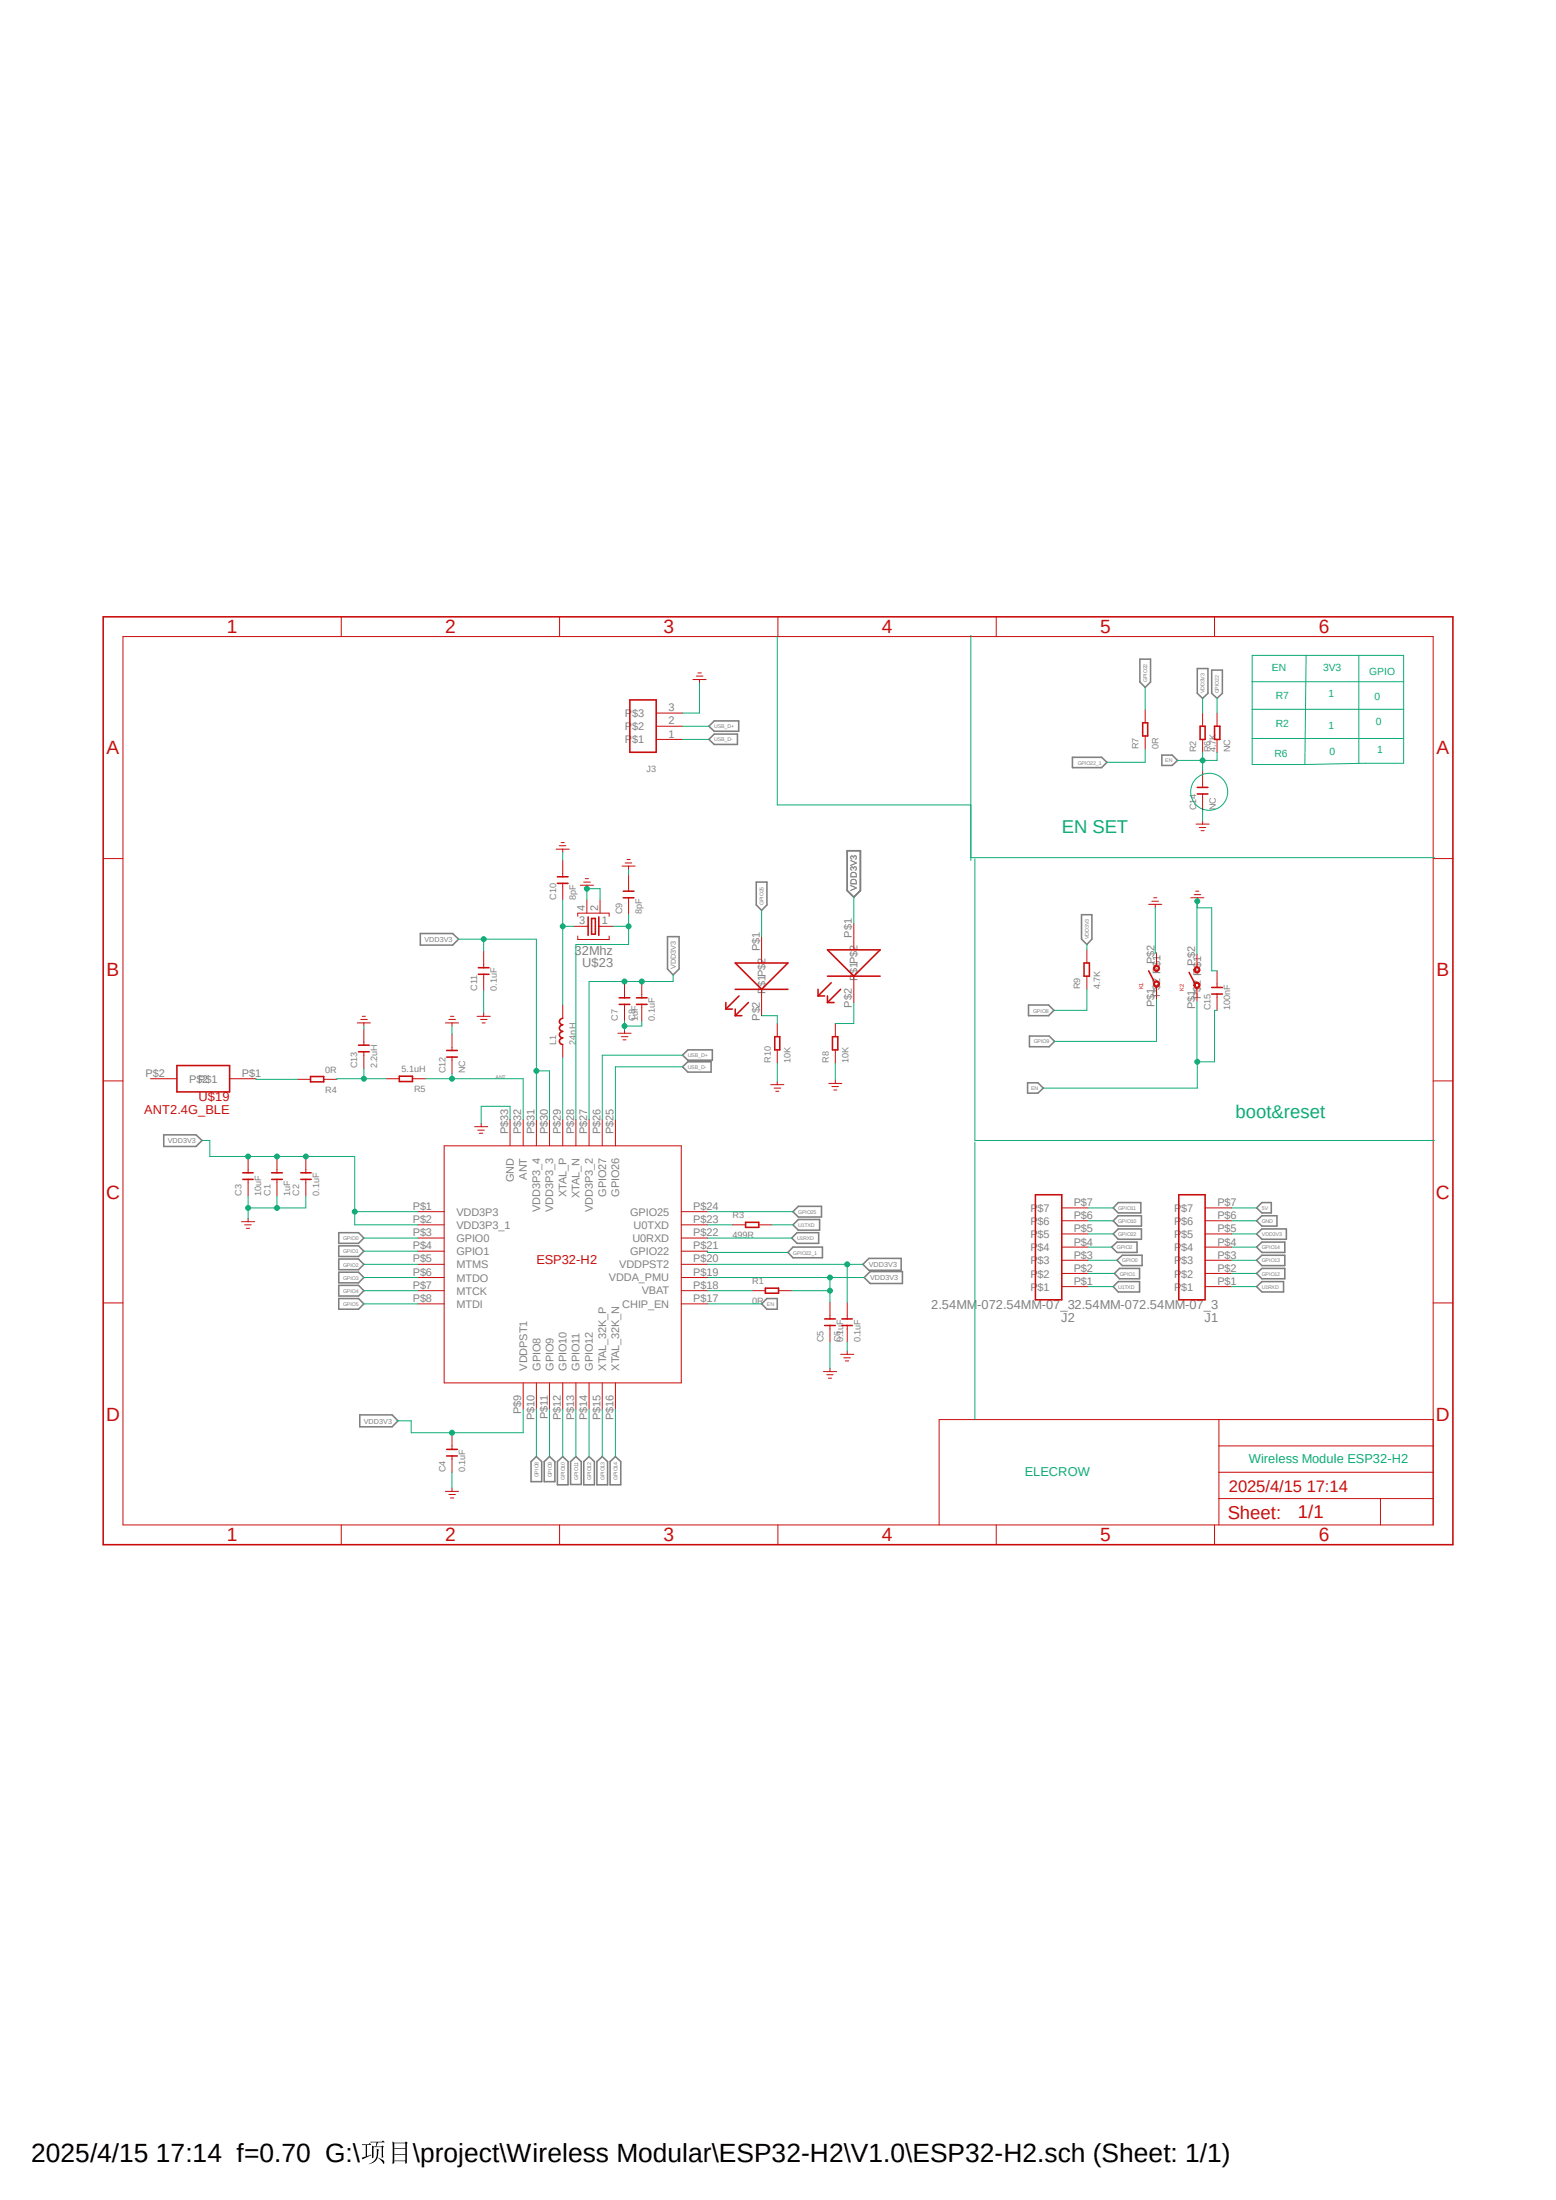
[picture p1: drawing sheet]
<svg xmlns="http://www.w3.org/2000/svg" width="210mm" height="297mm" viewBox="0 0 210 297" stroke-linecap="round" stroke-linejoin="round" font-family="sans-serif">
<path d="M48.8 289.5h.9l.2-.2 .2 .3h-.6v1.5l.6-.2v.1l-1.1 .5-.2-.2 .6-.2v-1.5h-.5zM50 289.1h1.5l.2-.1 .2 .2h-.8l-.3 .6h.7l.1-.2 .2 .2-.1 .1v1.3l-.2 .1v-1.4h-1.1v1.4l-.2 .1v-1.8l.2 .2h.3l.1-.6-.7 .1zM50.8 290.1l.4 .1-.1 .2a1.5 1.5 0 0 1-1.3 1.8 1.7 1.7 0 0 0 1-2.1zM51.1 291.3l.3 .2a.49 .49 0 0 1 .4 .6zM53.2 290.9v.8h1.5v-.8zM53 289.1l.2 .2h1.5l.1-.2 .2 .2-.1 .1v2a.58 .58 0 0 1-.2 .7v-.3h-1.5v.2l-.2 .1zM53.2 289.3v.7h1.5v-.7zM53.2 290.1v.7h1.5v-.7z" fill="#000"/>
<path d="M13.5 83.1l182.8 125.9M196.3 83.1l-182.8 125.9" fill="none" stroke="#fff" stroke-width=".13"/>
<g fill="none" stroke="#808080" stroke-width=".21">
<path d="M95.7 99.8l.7-.7h3.1v1.4h-3.1zM96.4 97.3h3.3v1.4h-3.3l-.7-.7zM153.8 89h1.5v3.1l-.7 .7-.8-.7zM161.6 90.3h1.4v3.3l-.7 .7-.7-.7zM163.5 90.5h1.5v3.1l-.7 .7-.8-.7zM102.1 119.1h1.4v3.1l-.7 .7-.7-.7zM114.3 114.9h1.8v5.3l-.9 .9-.9-.9zM144.7 102.2h4l.7 .7-.7 .7h-4zM156.8 101.9h1.4l.7 .8-.7 .6h-1.4zM56.7 126h4.4l.8 .8-.8 .8h-4.4zM90.1 126.4h1.6v4.4l-.9 .8-.7-.8zM138.8 135.7h2.7l.7 .7-.7 .7h-2.7z"/>
<path d="M138.9 139.9h2.7l.7 .7-.7 .7h-2.7zM146 123.5h1.4v3.3l-.7 .7-.7-.7zM22.1 153.2h4.4l.8 .8-.8 .8h-4.4zM92.1 142.5l.7-.8h3.3v1.4h-3.3zM92.1 144l.7-.7h3.2v1.4h-3.2zM138.7 146.2h1.4l.7 .7-.7 .7h-1.4zM45.7 168.2h2.7l.7 .7-.7 .7h-2.7zM45.7 166.4h2.7l.7 .7-.7 .8h-2.7zM45.7 170h2.7l.7 .7-.7 .7h-2.7zM45.7 171.7h2.7l.7 .8-.7 .7h-2.7zM45.7 173.5h2.7l.7 .7-.7 .8h-2.7zM45.7 175.3h2.7l.7 .7-.7 .7h-2.7z"/>
<path d="M102.8 176l.7-.7h1.4v1.4h-1.4zM106.8 167.1l.8-.7h2.9v1.5h-2.9zM107 165.4l.7-.8h2.9v1.5h-2.9zM107 168.4h4v1.4h-4l-.7-.7zM107 163.6l.7-.7h3.2v1.4h-3.2zM116.5 170.7l.8-.8h4.3v1.6h-4.3zM116.6 172.5l.8-.8h4.4v1.6h-4.4zM150 168.4l.7-.7h2.8v1.4h-2.8zM150.4 171.9l.7-.7h2.7v1.4h-2.7zM150.7 170.1l.8-.6h2.6v1.4h-2.6zM150.9 165.9h3.2v1.4h-3.2l-.7-.7zM150.9 164.1h3.2v1.4h-3.2l-.7-.7z"/>
<path d="M150.9 173h2.9v1.4h-2.9l-.7-.7zM150.9 162.3h3.1v1.4h-3.1l-.7-.6zM169.6 166.6l.7-.7h3.3v1.4h-3.3zM169.6 164.8l.7-.7h2v1.4h-2zM169.6 171.9l.7-.7h3.1v1.4h-3.1zM169.6 170.1l.7-.6h3.1v1.4h-3.1zM169.6 168.4l.7-.7h3.1v1.4h-3.1zM169.6 173.7l.7-.7h2.9v1.4h-2.9zM170.3 162.3h1.3v1.4h-1.3l-.7-.6zM48.6 191h4.3l.8 .8-.8 .8h-4.3zM71.7 197.3l.7-.7 .7 .7v2.7h-1.4zM73.4 197.3l.8-.7 .7 .7v2.7h-1.5z"/>
<path d="M75.2 197.3l.7-.7 .8 .7v3.1h-1.5zM77 197.3l.7-.7 .7 .7v3.1h-1.4zM78.8 197.3l.7-.7 .7 .7v3.1h-1.4zM80.6 197.3l.7-.7 .7 .7v3.1h-1.4zM82.3 197.3l.8-.7 .7 .7v3.1h-1.5z"/>
</g>
<g fill="none" stroke="#c90d0c" stroke-width=".13">
<path d="M16.6 85.9h176.8v120h-176.8zM46.1 83.3v2.6M75.5 83.3v2.6M105 83.3v2.6M134.5 83.3v2.6M154.6 95.8v1.8M154.6 99.4v1.7M162.3 96.3v1.7M162.3 99.8v1.8M163.9 83.3v2.6M164.3 96.3v1.7M164.3 99.8v1.8"/>
<path d="M13.9 115.9h2.7M75.1 114.6h1.7M75.5 114.2h.9M75.7 113.7h.5M75.9 114.6v.5M75.9 116.2v2.2M75.9 119.3v2.2M78.3 119.5h1.8M78.8 119.1h.9M79 118.6h.4M79.2 119.5v.5M83.9 116.9h1.8"/>
<path d="M84.4 116.5h.9M84.6 116h.4M84.8 116.9v.5M84.8 118.1v2.2M161.4 111.3h1.8M161.8 111.7h.9M162.1 112.1h.4M162.3 104.1v2.2M162.3 107.2v2.2M162.3 110.8v.5M193.4 115.9h2.7M48.2 138.1h1.8"/>
<path d="M48.7 137.6h.9M48.9 137.2h.4M49.1 138.1v.4M49.1 138.9v2.2M60.1 138.1h1.8M60.6 137.6h.9M60.8 137.2h.5M61 138.1v.4M61 139.6v2.2M64.4 137.2h1.8M64.9 137.6h.8M65.1 138.1h.4"/>
<path d="M65.3 128.4v2.2M65.3 131.5v2.2M65.3 136.7v.5M75.9 135.7v1.8M77.4 125.1h2M78 123.7v-.4h4.2v.4M78 126.4v.4h4.2v-.4M79.2 121.5v1.8M80.8 125.1h2M81 121.5v1.8M83.4 139.5h1.8M83.9 140h.9"/>
<path d="M84.3 132.5v2.2M84.3 135.6v2.2M84.3 139.1v.4M84.8 121.2v2.2M86.6 132.5v2.2M86.6 135.6v2.2M104.9 138.2v1.8M112.7 138.2v1.8M146.7 128.2v1.8M146.7 131.8v1.8M155 122.1h1.8M155.4 121.7h.9"/>
<path d="M155.7 121.2h.4M155.9 122.1v.5M156.1 128.7v1.7M156.1 133.1v1.8M160.7 121.2h1.8M161.2 120.8h.9M161.4 120.3h.4M161.6 121.2v.5M164.3 131.1v2.2M164.3 134.2v2.2M13.9 145.9h2.7M20.3 145.6h3.6"/>
<path d="M31 145.6h3.5M33.5 156.1v2.2M33.5 159.2v2.3M37.4 156.1v2.2M37.4 159.2v2.3M40.1 145.7h1.8M41.3 156.1v2.2M41.3 159.2v2.3M43.7 145.7h1.8M49.1 142v2.2M52.1 145.6h1.8M55.7 145.6h1.7"/>
<path d="M59.9 154.7h32v32h-32zM61 142.7v2.2M64.1 152.1h1.7M64.5 152.6h.9M64.7 153h.5M64.9 151.7v.4M68.8 151.1v3.6M70.6 151.1v3.6M72.4 151.1v3.6M74.2 151.1v3.6M75.9 141v1.8M75.9 151.1v3.6"/>
<path d="M77.7 151.1v3.6M79.5 151.1v3.6M81.3 151.1v3.6M83.1 151.1v3.6M84.1 140.4h.4M104 146.4h1.8M104.5 146.9h.9M104.7 147.3h.4M104.9 141.7v1.8M104.9 146v.4M111.8 146.3h1.8M112.3 146.7h.9"/>
<path d="M112.5 147.2h.4M112.7 141.7v1.8M112.7 145.8v.5M193.4 145.9h2.7M13.9 175.9h2.7M32.6 164.9h1.8M33 165.4h.9M33.2 165.8h.5M33.5 164.5v.4M56.4 163.6h3.5M56.4 165.4h3.5M56.4 167.1h3.5"/>
<path d="M56.4 168.9h3.5M56.4 170.7h3.5M56.4 172.5h3.5M56.4 174.2h3.5M56.4 176h3.5M91.9 163.6h3.6M91.9 165.4h3.6M91.9 167.1h3.6M91.9 168.9h3.6M91.9 170.7h3.6M91.9 172.5h3.6M91.9 174.2h3.6"/>
<path d="M91.9 176h3.6M98.8 165.4h1.8M101.5 174.2h1.8M102.4 165.4h1.8M105.1 174.2h1.7M112 175.9v2.2M112 178.9v2.3M114.3 175.9v2.2M114.3 178.9v2.3M193.4 175.9h2.7M61 193.4v2.3M61 196.6v2.2"/>
<path d="M70.6 186.7v3.5M72.4 186.7v3.5M74.2 186.7v3.5M75.9 186.7v3.5M77.7 186.7v3.5M79.5 186.7v3.5M81.3 186.7v3.5M83.1 186.7v3.5M111.1 185.2h1.8M111.6 185.6h.8M111.8 186.1h.4M112 184.7v.5"/>
<path d="M113.5 182.8h1.7M113.9 183.3h.9M114.1 183.7h.5M114.3 182.4v.4M164.5 191.6v14.3M164.5 198.8h28.9M164.5 195.2h28.9M193.4 191.6h-66.7v14.3M46.1 205.9v2.6M60.1 201.3h1.8M60.6 201.8h.9M60.8 202.2h.5"/>
<path d="M61 200.9v.4M75.5 205.9v2.6M105 205.9v2.6M134.5 205.9v2.6M163.9 205.9v2.6M164.5 202.3h28.9M186.3 202.3v3.6"/>
</g>
<g fill="none" stroke="#c90d0c" stroke-width=".21">
<path d="M13.9 83.3h182.2v125.2h-182.2zM154.2 97.6h.7v1.8h-.7zM162 98h.6v1.8h-.6zM163.9 98h.7v1.8h-.7zM75.2 119.3h1.5M75.2 118.4h1.5M161.6 107.2h1.4M161.6 106.3h1.4M64.6 131.5h1.4M64.6 130.6h1.4M75.9 137.5a.45 .45 0 0 0-.4 .3 .45 .45 0 0 0 .2 .5h.2a.45 .45 0 0 0-.4 .4 .45 .45 0 0 0 .2 .5h.2a.45 .45 0 0 0-.4 .4 .45 .45 0 0 0 .2 .5h.2a.45 .45 0 0 0-.4 .4 .45 .45 0 0 0 .2 .5h.2M79.4 123.8v2.5"/>
<path d="M79.8 124h.5v2.1h-.5zM80.8 123.8v2.5M83.6 135.6h1.4M83.6 134.7h1.4M84.1 121.2h1.5M84.1 120.3h1.5M85.9 135.6h1.4M85.9 134.7h1.4M104.6 140h.6v1.7h-.6zM112.4 140h.7v1.7h-.7zM146.3 130h.7v1.8h-.7zM163.5 134.2h1.5"/>
<path d="M163.5 133.3h1.5M23.9 143.8h7.1v3.6h-7.1zM32.8 159.2h1.4M32.8 158.3h1.4M36.7 159.2h1.4M36.7 158.3h1.4M40.6 159.2h1.4M40.6 158.3h1.4M41.9 145.3h1.8v.7h-1.8zM48.4 142h1.4M48.4 141.1h1.4M53.9 145.3h1.8v.7h-1.8z"/>
<path d="M60.3 142.7h1.4M60.3 141.8h1.4M100.6 165h1.8v.7h-1.8zM103.3 173.9h1.8v.7h-1.8zM111.3 178.9h1.4M111.3 178.1h1.4M113.6 178.9h1.4M113.6 178.1h1.4M60.3 196.6h1.4M60.3 195.7h1.4"/>
</g>
<path d="M155.7 132.6l.3-.2h.2l.2 .2 .1 .2-.1 .3-.2 .2h-.2l-.3-.2v-.3h.1l.2-.2 .3 .1v.3l-.3 .1-.2-.3h-.1z" fill-rule="evenodd" fill="#c90d0c"/>
<path d="M155.7 132.6l.3-.2h.2l.2 .2 .1 .2-.1 .3-.2 .2h-.2l-.3-.2v-.3h.1l.2-.2 .3 .1v.3l-.3 .1-.2-.3h-.1z" fill="none" stroke="#c90d0c" stroke-width=".13"/>
<path d="M155.7 130.5l.3-.2h.2l.2 .2 .1 .2-.1 .3-.2 .1h-.2l-.3-.1v-.3h.1l.2-.2 .3 .1v.3l-.3 .1-.2-.3h-.1z" fill-rule="evenodd" fill="#c90d0c"/>
<path d="M155.7 130.5l.3-.2h.2l.2 .2 .1 .2-.1 .3-.2 .1h-.2l-.3-.1v-.3h.1l.2-.2 .3 .1v.3l-.3 .1-.2-.3h-.1zM161.5 128.8v1.8M161.5 133.3v1.8" fill="none" stroke="#c90d0c" stroke-width=".13"/>
<path d="M155 131.1l.7 1.4" fill="none" stroke="#c90d0c" stroke-width=".21"/>
<path d="M161.2 132.8l.2-.2h.3l.2 .2 .1 .2-.1 .3-.2 .1h-.3l-.2-.1-.1-.3h.2l.2-.2h.1l.2 .2v.2l-.3 .1-.2-.3h-.2z" fill-rule="evenodd" fill="#c90d0c"/>
<path d="M161.2 132.8l.2-.2h.3l.2 .2 .1 .2-.1 .3-.2 .1h-.3l-.2-.1-.1-.3h.2l.2-.2h.1l.2 .2v.2l-.3 .1-.2-.3h-.2z" fill="none" stroke="#c90d0c" stroke-width=".13"/>
<path d="M161.2 130.7l.2-.2h.3l.2 .2 .1 .2-.1 .3-.2 .2h-.3l-.2-.2-.1-.3h.2l.2-.2 .3 .1v.3l-.3 .1-.2-.3h-.2z" fill-rule="evenodd" fill="#c90d0c"/>
<g fill="none" stroke="#c90d0c" stroke-width=".13">
<path d="M88.6 99.8h3.5M88.6 98h3.5M88.6 96.3h3.5M93.5 91.7h1.8M94 91.3h.9M94.2 90.8h.5M94.4 91.7v.5M102.8 126.4v3.6M102.8 133.6v3.5M115.2 124.7v3.5M115.2 131.8v3.5M161.2 130.7l.2-.2h.3l.2 .2 .1 .2-.1 .3-.2 .2h-.3l-.2-.2-.1-.3h.2l.2-.2 .3 .1v.3l-.3 .1-.2-.3h-.2z"/>
<path d="M143.3 173.7h3.6M143.3 171.9h3.6M143.3 170.1h3.6M143.3 168.4h3.6M143.3 166.6h3.6M143.3 164.8h3.6M143.3 163.1h3.6M162.6 173.7h3.6M162.6 171.9h3.6M162.6 170.1h3.6M162.6 168.4h3.6M162.6 166.6h3.6"/>
<path d="M162.6 164.8h3.6M162.6 163.1h3.6"/>
</g>
<g fill="none" stroke="#c90d0c" stroke-width=".21">
<path d="M85 94.5h3.6v7.1h-3.6zM98 136.2h.8M98 135.3v.9M99.2 133.6h7.1M99.2 130h7.1l-3.5 3.6zM99.2 137.1h.9M99.2 136.2v.9M99.7 134.5l-1.7 1.7M101 135.3l-1.8 1.8M110.4 134.5h.9M110.4 133.6v.9M111.7 131.8h7.1"/>
<path d="M111.7 128.2h7.1l-3.6 3.6zM111.7 135.3h.9M111.7 134.5v.8M112.2 132.7l-1.8 1.8M113.5 133.6l-1.8 1.7M160.5 131.3l.7 1.4M139.7 161.3h3.6v14.2h-3.6zM159.1 161.3h3.5v14.2h-3.5z"/>
</g>
<g fill="none" stroke="#0dab76" stroke-width=".13">
<path d="M70.6 190.2v3.2h-15.1v-1.6h-1.9"/>
<circle cx="163.2" cy="106.9" r="2.5"/>
</g>
<circle cx="61" cy="193.4" r=".33" fill="#0dab76"/>
<g fill="none" stroke="#0dab76" stroke-width=".13">
<path d="M162.3 94.3v2M86.6 132.5h-7.1v18.6M146.7 127.5v.7M166.2 166.6h3.4"/>
<circle cx="61" cy="193.4" r=".33"/>
</g>
<circle cx="84.3" cy="132.5" r=".33" fill="#0dab76"/>
<g fill="none" stroke="#0dab76" stroke-width=".13">
<path d="M90.8 131.6v.9h-4.2"/>
<circle cx="84.3" cy="132.5" r=".33"/>
</g>
<circle cx="86.6" cy="132.5" r=".33" fill="#0dab76"/>
<g fill="none" stroke="#0dab76" stroke-width=".13">
<path d="M72.4 126.8v24.3M72.4 144.6h1.8v6.5"/>
<circle cx="86.6" cy="132.5" r=".33"/>
</g>
<circle cx="72.4" cy="144.6" r=".33" fill="#0dab76"/>
<g fill="none" stroke="#0dab76" stroke-width=".13">
<path d="M61.9 126.8h10.5M65.3 126.8v1.6"/>
<circle cx="72.4" cy="144.6" r=".33"/>
</g>
<circle cx="65.3" cy="126.8" r=".33" fill="#0dab76"/>
<g fill="none" stroke="#0dab76" stroke-width=".13">
<path d="M95.5 172.5h21.1M112 174.2v1.7"/>
<circle cx="65.3" cy="126.8" r=".33"/>
</g>
<circle cx="112" cy="172.5" r=".33" fill="#0dab76"/>
<g fill="none" stroke="#0dab76" stroke-width=".13">
<path d="M112 172.5v1.7h-5.2"/>
<circle cx="112" cy="172.5" r=".33"/>
</g>
<circle cx="112" cy="174.2" r=".33" fill="#0dab76"/>
<g fill="none" stroke="#0dab76" stroke-width=".13">
<path d="M95.5 170.7h21M114.3 170.7v5.2"/>
<circle cx="112" cy="174.2" r=".33"/>
</g>
<circle cx="114.3" cy="170.7" r=".33" fill="#0dab76"/>
<g fill="none" stroke="#0dab76" stroke-width=".13">
<path d="M37.4 156.1h10.5v7.5h8.5"/>
<circle cx="114.3" cy="170.7" r=".33"/>
</g>
<circle cx="41.3" cy="156.1" r=".33" fill="#0dab76"/>
<g fill="none" stroke="#0dab76" stroke-width=".13">
<path d="M33.5 156.1h3.9"/>
<circle cx="41.3" cy="156.1" r=".33"/>
</g>
<circle cx="37.4" cy="156.1" r=".33" fill="#0dab76"/>
<g fill="none" stroke="#0dab76" stroke-width=".13">
<path d="M28.3 156.1h5.2"/>
<circle cx="37.4" cy="156.1" r=".33"/>
</g>
<circle cx="33.5" cy="156.1" r=".33" fill="#0dab76"/>
<g fill="none" stroke="#0dab76" stroke-width=".13">
<path d="M47.9 163.6v1.8h8.5"/>
<circle cx="33.5" cy="156.1" r=".33"/>
</g>
<circle cx="47.9" cy="163.6" r=".33" fill="#0dab76"/>
<g fill="none" stroke="#0dab76" stroke-width=".13">
<path d="M115.2 121.1v3.6M27.3 154h1v2.1M33.5 161.5v3M37.4 161.5v1.6h-3.9"/>
<circle cx="47.9" cy="163.6" r=".33"/>
</g>
<circle cx="33.5" cy="163.1" r=".33" fill="#0dab76"/>
<g fill="none" stroke="#0dab76" stroke-width=".13">
<path d="M41.3 161.5v1.6h-3.9"/>
<circle cx="33.5" cy="163.1" r=".33"/>
</g>
<circle cx="37.4" cy="163.1" r=".33" fill="#0dab76"/>
<g fill="none" stroke="#0dab76" stroke-width=".13">
<path d="M84.3 137.8v1.3M86.6 137.8v.7h-2.3M61 198.8v2.1M112 181.2v3.5M114.3 181.2v1.2"/>
<circle cx="37.4" cy="163.1" r=".33"/>
</g>
<circle cx="84.3" cy="138.5" r=".33" fill="#0dab76"/>
<g fill="none" stroke="#0dab76" stroke-width=".13">
<path d="M75.9 115.1v1.1M84.8 117.4v.7M49.1 138.5v.4M61 138.5v1.1M65.3 133.7v3M161.5 128.8l.1-7.1v.9h1.9v8.5h.8M68.8 151.1v-1.7h-3.9v2.3M166.2 164.8h3.4"/>
<circle cx="84.3" cy="138.5" r=".33"/>
</g>
<circle cx="161.6" cy="121.7" r=".33" fill="#0dab76"/>
<g fill="none" stroke="#0dab76" stroke-width=".13">
<path d="M79.2 121.5v-1.5h1.8v1.5"/>
<circle cx="161.6" cy="121.7" r=".33"/>
</g>
<circle cx="79.2" cy="120" r=".33" fill="#0dab76"/>
<g fill="none" stroke="#0dab76" stroke-width=".13">
<path d="M94.4 92.2v4.1h-2.3M162.3 101.6v1.1M162.3 109.4v1.4M164.3 101.6v1.1h-5.4M146.7 133.6v2.8h-4.5M155.9 122.6v6.1h.2M156.1 134.9v5.7h-13.8M104.9 143.5v2.5M112.7 143.5v2.3M49.1 168.9h7.3M49.1 174.2h7.3M95.5 176h7.3"/>
<path d="M146.9 171.9h3.5M146.9 164.8h3.3M146.9 163.1h3.3M166.2 170.1h3.4M72.4 190.2v6.4M74.2 190.2v6.4M75.9 190.2v6.4M77.7 190.2v6.4M81.3 190.2v6.4"/>
<circle cx="79.2" cy="120" r=".33"/>
</g>
<circle cx="162.3" cy="102.7" r=".33" fill="#0dab76"/>
<g fill="none" stroke="#0dab76" stroke-width=".13">
<path d="M162.3 102.7v1.4M161.5 135.1v8.2h2.4v-6.9h.4M161.6 143.3v3.6h-20.8"/>
<circle cx="162.3" cy="102.7" r=".33"/>
</g>
<circle cx="161.6" cy="143.3" r=".33" fill="#0dab76"/>
<g fill="none" stroke="#0dab76" stroke-width=".13">
<path d="M92.1 98h3.6M92.1 99.8h3.6M57.4 145.6h13.2v5.5M61 144.9v.7M75.9 142.8v8.3M92.1 142.5h-10.8v8.6M92.1 144h-9v7.1M95.5 167.1h11.3M166.2 173.7h3.4"/>
<circle cx="161.6" cy="143.3" r=".33"/>
</g>
<circle cx="61" cy="145.6" r=".33" fill="#0dab76"/>
<g fill="none" stroke="#0dab76" stroke-width=".13">
<path d="M75.9 121.5v14.2M75.9 125.1h1.5M95.5 165.4h3.3"/>
<circle cx="61" cy="145.6" r=".33"/>
</g>
<circle cx="76" cy="125.1" r=".33" fill="#0dab76"/>
<g fill="none" stroke="#0dab76" stroke-width=".13">
<path d="M82.8 125.1h2M84.8 123.4v4.1h-7.1v23.6"/>
<circle cx="76" cy="125.1" r=".33"/>
</g>
<circle cx="84.8" cy="125.1" r=".33" fill="#0dab76"/>
<g fill="none" stroke="#0dab76" stroke-width=".13">
<path d="M169 88.5h20.4v14.5l-20.4 .2zM169 92h20.4M169 95.8h20.4M169 99.7h20.4M176.3 88.5l-.2 14.7M183.4 88.5v14.5M49.1 144.2v1.4M52.1 145.6h-6.6v.1M95.5 174.2h6M166.2 163.1h3.4M166.2 171.9h3.4M79.5 190.2v6.4"/>
<circle cx="84.8" cy="125.1" r=".33"/>
</g>
<circle cx="49.1" cy="145.6" r=".33" fill="#0dab76"/>
<g fill="none" stroke="#0dab76" stroke-width=".13">
<path d="M104.9 85.9v22.8h26.1M131 85.8v30.4M154.6 92.8v3M164.3 94.3v2M131 115.8h62.6M131.6 116v38h62M154.6 101.1v1.8h-5.2M102.8 137.1h2.1v1.1M102.8 122.9v3.5M115.2 135.3v2.9h-2.5M34.5 145.6v.1h5.6M131.6 154.2v37.4"/>
<path d="M49.1 176h7.3M49.1 172.5h7.3M49.1 170.7h7.3M49.1 167.1h7.3M95.5 168.9v.2h10.8M95.5 163.6h11.5M104.2 165.4h2.8M146.9 173.7h3.3M146.9 168.4h3.1M146.9 170.1h3.8M146.9 166.6h3.3M166.2 168.4h3.4"/>
<path d="M83.1 190.2v6.4"/>
<circle cx="49.1" cy="145.6" r=".33"/>
</g>
<g font-size="3.6">
<text x="4.2" y="291.8">2025/4/15</text>
<text x="21" y="291.8">17:14 f=0.70 G:\</text>
<text x="55.7" y="291.8">\project\Wireless Modular\ESP32-H2\V1.0\ESP32-H2.sch (Sheet: 1/1)</text>
</g>
<g font-size="2.6" fill="#c90d0c">
<text x="30.6" y="85.5">1</text>
<text x="60.1" y="85.5">2</text>
<text x="89.5" y="85.5">3</text>
<text x="119" y="85.5">4</text>
<text x="148.5" y="85.5">5</text>
<text x="178" y="85.5">6</text>
<text x="14.4" y="101.8">A</text>
<text x="193.9" y="101.8">A</text>
<text x="14.4" y="131.8">B</text>
<text x="193.9" y="131.8">B</text>
<text x="14.3" y="161.8">C</text>
<text x="193.8" y="161.8">C</text>
<text x="14.3" y="191.8">D</text>
<text x="193.8" y="191.8">D</text>
<text x="30.6" y="208.1">1</text>
<text x="60.1" y="208.1">2</text>
<text x="89.5" y="208.1">3</text>
<text x="119" y="208.1">4</text>
<text x="148.5" y="208.1">5</text>
<text x="178" y="208.1">6</text>
</g>
<g font-size="2.5" fill="#0dab76">
<text x="143.3" y="112.4">EN SET</text>
<text x="166.8" y="151">boot&amp;reset</text>
</g>
<g font-size="2.5" fill="#c90d0c">
<text x="165.7" y="205.1">Sheet:</text>
<text x="175.2" y="205">1/1</text>
</g>
<g font-size="2.2" fill="#c90d0c">
<text x="165.9" y="201.4">2025/4/15</text>
<text x="176.4" y="201.4">17:14</text>
</g>
<g font-size="1.7" fill="#808080">
<text x="77.6" y="128.9">32Mhz</text>
<text x="78.6" y="130.6">U$23</text>
<text x="125.7" y="176.7">2.54MM</text>
<text x="131.9" y="176.7">-072.54MM-07_32.54MM-072.54MM-07_3</text>
<text x="143.2" y="178.5">J2</text>
<text x="162.6" y="178.5">J1</text>
</g>
<g font-size="1.7" fill="#c90d0c">
<text x="26.8" y="148.6">U$19</text>
<text x="19.5" y="150.4">ANT2.4G_BLE</text>
<text x="72.4" y="170.7">ESP32-H2</text>
</g>
<g font-size="1.7" fill="#0dab76">
<text x="168.5" y="197.5">Wireless Module ESP32-H2</text>
<text x="138.3" y="199.3">ELECROW</text>
</g>
<g font-size="1.5" fill="#808080">
<text x="84.3" y="100.3">P</text>
<text x="84.3" y="98.6">P</text>
<text x="84.3" y="96.8">P</text>
<text x="85.3" y="100.3">$1</text>
<text x="85.3" y="98.6">$2</text>
<text x="85.3" y="96.8">$3</text>
<text x="90.2" y="99.6">1</text>
<text x="90.2" y="97.8">2</text>
<text x="90.2" y="96">3</text>
<text x="78.1" y="124.8">3</text>
<text x="79" y="123" transform="rotate(-90 79 123)">4</text>
<text x="80.7" y="123" transform="rotate(-90 80.7 123)">2</text>
<text x="81.2" y="124.8">1</text>
<text x="102.5" y="128.4" transform="rotate(-90 102.5 128.4)">P$1</text>
<text x="115" y="126.6" transform="rotate(-90 115 126.6)">P$1</text>
<text x="115.7" y="131.5" transform="rotate(-90 115.7 131.5)">$1P$2</text>
<text x="155.8" y="130.2" transform="rotate(-90 155.8 130.2)">P$2</text>
<text x="161.3" y="130.3" transform="rotate(-90 161.3 130.3)">P$2</text>
<text x="102.5" y="137.8" transform="rotate(-90 102.5 137.8)">P$2</text>
<text x="103.3" y="134.2" transform="rotate(-90 103.3 134.2)">P</text>
<text x="103.3" y="133.3" transform="rotate(-90 103.3 133.3)">$1P$2</text>
<text x="115" y="136" transform="rotate(-90 115 136)">P$2</text>
<text x="115.7" y="132.5" transform="rotate(-90 115.7 132.5)">P</text>
<text x="155.8" y="136" transform="rotate(-90 155.8 136)">P$1</text>
<text x="156.6" y="134.6" transform="rotate(-90 156.6 134.6)">P$2 P$1</text>
<text x="161.3" y="136.2" transform="rotate(-90 161.3 136.2)">P$1</text>
<text x="162.1" y="134.8" transform="rotate(-90 162.1 134.8)">P$2 P$1</text>
<text x="19.6" y="145.4">P$2</text>
<text x="25.5" y="146.2">P$P2$1</text>
<text x="32.6" y="145.4">P$1</text>
<text x="68.6" y="153.1" transform="rotate(-90 68.6 153.1)">P$33</text>
<text x="70.4" y="153.1" transform="rotate(-90 70.4 153.1)">P$32</text>
<text x="72.1" y="153.1" transform="rotate(-90 72.1 153.1)">P$31</text>
<text x="73.9" y="153.1" transform="rotate(-90 73.9 153.1)">P$30</text>
<text x="75.7" y="153.1" transform="rotate(-90 75.7 153.1)">P$29</text>
<text x="77.5" y="153.1" transform="rotate(-90 77.5 153.1)">P$28</text>
<text x="79.2" y="153.1" transform="rotate(-90 79.2 153.1)">P$27</text>
<text x="81" y="153.1" transform="rotate(-90 81 153.1)">P$26</text>
<text x="82.8" y="153.1" transform="rotate(-90 82.8 153.1)">P$25</text>
<text x="69.3" y="159.6" transform="rotate(-90 69.3 159.6)">GND</text>
<text x="71.1" y="159.3" transform="rotate(-90 71.1 159.3)">ANT</text>
<text x="76.5" y="161.6" transform="rotate(-90 76.5 161.6)">XTAL_P</text>
<text x="78.2" y="161.7" transform="rotate(-90 78.2 161.7)">XTAL_N</text>
<text x="81.8" y="161.6" transform="rotate(-90 81.8 161.6)">GPIO27</text>
<text x="83.6" y="161.6" transform="rotate(-90 83.6 161.6)">GPIO26</text>
<text x="55.7" y="163.3">P$1</text>
<text x="55.7" y="165.1">P$2</text>
<text x="55.7" y="166.9">P$3</text>
<text x="61.6" y="164.1">VDD3P3</text>
<text x="61.6" y="165.9">VDD3P3_1</text>
<text x="61.6" y="167.7">GPIO0</text>
<text x="72.9" y="163.6" transform="rotate(-90 72.9 163.6)">VDD3P3_4</text>
<text x="74.7" y="163.6" transform="rotate(-90 74.7 163.6)">VDD3P3_3</text>
<text x="80" y="163.6" transform="rotate(-90 80 163.6)">VDD3P3_2</text>
<text x="85" y="164.1">GPIO25</text>
<text x="85.3" y="167.6">U0RXD</text>
<text x="85.5" y="165.9">U0TXD</text>
<text x="93.6" y="166.9">P$22</text>
<text x="93.6" y="165.1">P$23</text>
<text x="93.6" y="163.3">P$24</text>
<text x="139.1" y="167.1">P</text>
<text x="139.1" y="165.4">P</text>
<text x="139.1" y="163.6">P</text>
<text x="140" y="167.1">$5</text>
<text x="140" y="165.4">$6</text>
<text x="140" y="163.6">$7</text>
<text x="144.9" y="166.4">P$5</text>
<text x="144.9" y="164.6">P$6</text>
<text x="144.9" y="162.8">P$7</text>
<text x="158.5" y="167.1">P</text>
<text x="158.5" y="165.4">P</text>
<text x="158.5" y="163.6">P</text>
<text x="159.4" y="167.1">$5</text>
<text x="159.4" y="165.4">$6</text>
<text x="159.4" y="163.6">$7</text>
<text x="164.3" y="166.4">P$5</text>
<text x="164.3" y="164.6">P$6</text>
<text x="164.3" y="162.8">P$7</text>
<text x="55.7" y="168.7">P$4</text>
<text x="55.7" y="170.4">P$5</text>
<text x="55.7" y="172.2">P$6</text>
<text x="55.7" y="174">P$7</text>
<text x="61.6" y="169.5">GPIO1</text>
<text x="61.6" y="171.2">MTMS</text>
<text x="61.6" y="173">MTDO</text>
<text x="82.2" y="173">VDDA_PMU</text>
<text x="83.6" y="171.2">VDDPST2</text>
<text x="85" y="169.4">GPIO22</text>
<text x="93.6" y="174">P$18</text>
<text x="93.6" y="172.2">P$19</text>
<text x="93.6" y="170.4">P$20</text>
<text x="93.6" y="168.7">P$21</text>
<text x="139.1" y="172.5">P</text>
<text x="139.1" y="170.7">P</text>
<text x="139.1" y="168.9">P</text>
<text x="140" y="172.5">$2</text>
<text x="140" y="170.7">$3</text>
<text x="140" y="168.9">$4</text>
<text x="144.9" y="173.4">P$1</text>
<text x="144.9" y="171.7">P$2</text>
<text x="144.9" y="169.9">P$3</text>
<text x="144.9" y="168.1">P$4</text>
<text x="158.5" y="172.5">P</text>
<text x="158.5" y="170.7">P</text>
<text x="158.5" y="168.9">P</text>
<text x="159.4" y="172.5">$2</text>
<text x="159.4" y="170.7">$3</text>
<text x="159.4" y="168.9">$4</text>
<text x="164.3" y="173.4">P$1</text>
<text x="164.3" y="171.7">P$2</text>
<text x="164.3" y="169.9">P$3</text>
<text x="164.3" y="168.1">P$4</text>
<text x="55.7" y="175.8">P$8</text>
<text x="61.6" y="174.8">MTCK</text>
<text x="61.6" y="176.5">MTDI</text>
<text x="84" y="176.5">CHIP_EN</text>
<text x="86.6" y="174.8">VBAT</text>
<text x="93.6" y="175.8">P$17</text>
<text x="139.1" y="174.2">P</text>
<text x="140" y="174.2">$1</text>
<text x="158.5" y="174.2">P</text>
<text x="159.4" y="174.2">$1</text>
<text x="71.2" y="185" transform="rotate(-90 71.2 185)">VDDPST1</text>
<text x="72.9" y="185" transform="rotate(-90 72.9 185)">GPIO8</text>
<text x="74.7" y="185" transform="rotate(-90 74.7 185)">GPIO9</text>
<text x="76.5" y="185" transform="rotate(-90 76.5 185)">GPIO10</text>
<text x="78.2" y="185" transform="rotate(-90 78.2 185)">GPIO11</text>
<text x="80" y="185" transform="rotate(-90 80 185)">GPIO12</text>
<text x="81.8" y="185" transform="rotate(-90 81.8 185)">XTAL_32K_P</text>
<text x="83.6" y="185" transform="rotate(-90 83.6 185)">XTAL_32K_N</text>
<text x="70.4" y="190.9" transform="rotate(-90 70.4 190.9)">P$9</text>
<text x="72.1" y="191.7" transform="rotate(-90 72.1 191.7)">P$10</text>
<text x="73.9" y="191.6" transform="rotate(-90 73.9 191.6)">P$11</text>
<text x="75.7" y="191.7" transform="rotate(-90 75.7 191.7)">P$12</text>
<text x="77.5" y="191.7" transform="rotate(-90 77.5 191.7)">P$13</text>
<text x="79.2" y="191.7" transform="rotate(-90 79.2 191.7)">P$14</text>
<text x="81" y="191.7" transform="rotate(-90 81 191.7)">P$15</text>
<text x="82.8" y="191.7" transform="rotate(-90 82.8 191.7)">P$16</text>
</g>
<g font-size="1.4" fill="#0dab76">
<text x="171.7" y="90.6">EN</text>
<text x="172.2" y="94.4">R7</text>
<text x="178.6" y="90.6">3V3</text>
<text x="179.3" y="94.1">1</text>
<text x="184.8" y="91.1">GPIO</text>
<text x="185.5" y="94.5">0</text>
<text x="172.2" y="98.1">R2</text>
<text x="179.3" y="98.4">1</text>
<text x="179.5" y="102">0</text>
<text x="185.7" y="97.9">0</text>
<text x="185.9" y="101.6">1</text>
<text x="172" y="102.2">R6</text>
</g>
<g font-size="1.2" fill="#808080">
<text x="153.7" y="101.1" transform="rotate(-90 153.7 101.1)">R7</text>
<text x="156.3" y="101.1" transform="rotate(-90 156.3 101.1)">0R</text>
<text x="161.4" y="101.6" transform="rotate(-90 161.4 101.6)">R2</text>
<text x="163.4" y="101.6" transform="rotate(-90 163.4 101.6)">R6</text>
<text x="164.1" y="101.6" transform="rotate(-90 164.1 101.6)">4.7K</text>
<text x="166" y="101.6" transform="rotate(-90 166 101.6)">NC</text>
<text x="87.2" y="104.2">J3</text>
<text x="161.4" y="109.4" transform="rotate(-90 161.4 109.4)">C14</text>
<text x="164.1" y="109.4" transform="rotate(-90 164.1 109.4)">NC</text>
<text x="75.1" y="121.5" transform="rotate(-90 75.1 121.5)">C10</text>
<text x="77.7" y="121.5" transform="rotate(-90 77.7 121.5)">8pF</text>
<text x="83.9" y="123.4" transform="rotate(-90 83.9 123.4)">C9</text>
<text x="86.6" y="123.4" transform="rotate(-90 86.6 123.4)">8pF</text>
<text x="115.7" y="120.2" transform="rotate(-90 115.7 120.2)">VDD3V3</text>
<text x="64.4" y="133.7" transform="rotate(-90 64.4 133.7)">C11</text>
<text x="67.1" y="133.7" transform="rotate(-90 67.1 133.7)">0.1uF</text>
<text x="83.4" y="137.8" transform="rotate(-90 83.4 137.8)">C7</text>
<text x="85.7" y="137.8" transform="rotate(-90 85.7 137.8)">C8</text>
<text x="86.1" y="137.8" transform="rotate(-90 86.1 137.8)">1uF</text>
<text x="88.4" y="137.8" transform="rotate(-90 88.4 137.8)">0.1uF</text>
<text x="145.8" y="133.6" transform="rotate(-90 145.8 133.6)">R9</text>
<text x="148.5" y="133.6" transform="rotate(-90 148.5 133.6)">4.7K</text>
<text x="163.4" y="136.4" transform="rotate(-90 163.4 136.4)">C15</text>
<text x="166" y="136.4" transform="rotate(-90 166 136.4)">100nF</text>
<text x="75.1" y="141" transform="rotate(-90 75.1 141)">L1</text>
<text x="77.7" y="141" transform="rotate(-90 77.7 141)">24nH</text>
<text x="104" y="143.5" transform="rotate(-90 104 143.5)">R10</text>
<text x="106.7" y="143.5" transform="rotate(-90 106.7 143.5)">10K</text>
<text x="111.8" y="143.5" transform="rotate(-90 111.8 143.5)">R8</text>
<text x="114.5" y="143.5" transform="rotate(-90 114.5 143.5)">10K</text>
<text x="43.9" y="144.8">0R</text>
<text x="43.9" y="147.5">R4</text>
<text x="48.2" y="144.2" transform="rotate(-90 48.2 144.2)">C13</text>
<text x="50.9" y="144.2" transform="rotate(-90 50.9 144.2)">2.2uH</text>
<text x="54.2" y="144.7">5.1uH</text>
<text x="55.9" y="147.4">R5</text>
<text x="60.1" y="144.9" transform="rotate(-90 60.1 144.9)">C12</text>
<text x="62.8" y="144.9" transform="rotate(-90 62.8 144.9)">NC</text>
<text x="32.6" y="161.5" transform="rotate(-90 32.6 161.5)">C3</text>
<text x="35.3" y="161.5" transform="rotate(-90 35.3 161.5)">10uF</text>
<text x="36.5" y="161.5" transform="rotate(-90 36.5 161.5)">C1</text>
<text x="39.2" y="161.5" transform="rotate(-90 39.2 161.5)">1uF</text>
<text x="40.4" y="161.5" transform="rotate(-90 40.4 161.5)">C2</text>
<text x="43.1" y="161.5" transform="rotate(-90 43.1 161.5)">0.1uF</text>
<text x="98.8" y="167.1">499R</text>
<text x="98.8" y="164.5">R3</text>
<text x="101.5" y="173.4">R1</text>
<text x="101.5" y="176">0R</text>
<text x="111.1" y="181.2" transform="rotate(-90 111.1 181.2)">C5</text>
<text x="113.5" y="181.2" transform="rotate(-90 113.5 181.2)">C6</text>
<text x="113.8" y="181.2" transform="rotate(-90 113.8 181.2)">0.1uF</text>
<text x="116.1" y="181.2" transform="rotate(-90 116.1 181.2)">0.1uF</text>
<text x="60.1" y="198.8" transform="rotate(-90 60.1 198.8)">C4</text>
<text x="62.8" y="198.8" transform="rotate(-90 62.8 198.8)">0.1uF</text>
</g>
<g font-size="1" fill="#808080">
<text x="57.3" y="127.2">VDD3V3</text>
<text x="91.2" y="130.8" transform="rotate(-90 91.2 130.8)">VDD3V3</text>
<text x="22.6" y="154.3">VDD3V3</text>
<text x="117.3" y="171">VDD3V3</text>
<text x="117.4" y="172.8">VDD3V3</text>
<text x="49.1" y="192.2">VDD3V3</text>
</g>
<g font-size=".8" fill="#c90d0c">
<text x="154.3" y="133.6" transform="rotate(-90 154.3 133.6)">K1</text>
<text x="159.8" y="133.8" transform="rotate(-90 159.8 133.8)">K2</text>
</g>
<g font-size=".7" fill="#808080">
<text x="154.8" y="92.1" transform="rotate(-90 154.8 92.1)">GPIO22</text>
<text x="162.6" y="93.6" transform="rotate(-90 162.6 93.6)">VDD3V3</text>
<text x="164.5" y="93.6" transform="rotate(-90 164.5 93.6)">GPIO22</text>
<text x="96.4" y="98.3">USB_D+</text>
<text x="96.4" y="100.1">USB_D-</text>
<text x="145.5" y="103.2">GPIO22_1</text>
<text x="157.3" y="102.9">EN</text>
<text x="103" y="122.2" transform="rotate(-90 103 122.2)">GPIO25</text>
<text x="146.9" y="126.8" transform="rotate(-90 146.9 126.8)">VDD3V3</text>
<text x="139.4" y="136.7">GPIO8</text>
<text x="92.8" y="142.7">USB_D+</text>
<text x="139.5" y="140.8">GPIO9</text>
<text x="66.9" y="145.6">ANT</text>
<text x="92.8" y="144.3">USB_D-</text>
<text x="139.1" y="147.2">EN</text>
<text x="46.3" y="167.4">GPIO0</text>
<text x="107.6" y="167.4">U1RXD</text>
<text x="107.7" y="165.6">U1TXD</text>
<text x="107.7" y="163.8">GPIO25</text>
<text x="150.9" y="165.1">GPIO10</text>
<text x="150.9" y="163.3">GPIO11</text>
<text x="150.9" y="166.9">GPIO22</text>
<text x="170.3" y="166.9">VDD3V3</text>
<text x="170.3" y="165.1">GND</text>
<text x="170.3" y="163.3">5V</text>
<text x="46.3" y="169.2">GPIO1</text>
<text x="46.3" y="172.8">GPIO3</text>
<text x="46.3" y="171">GPIO2</text>
<text x="107.1" y="169.4">GPIO22_1</text>
<text x="150.7" y="168.7">GPIO2</text>
<text x="150.9" y="174">U1TXD</text>
<text x="151.1" y="172.2">GPIO1</text>
<text x="151.5" y="170.4">GPIO0</text>
<text x="170.3" y="170.4">GPIO13</text>
<text x="170.3" y="174">U1RXD</text>
<text x="170.3" y="172.2">GPIO12</text>
<text x="170.3" y="168.7">GPIO14</text>
<text x="46.3" y="174.5">GPIO4</text>
<text x="46.3" y="176.3">GPIO5</text>
<text x="103.5" y="176.3">EN</text>
<text x="72.7" y="199.4" transform="rotate(-90 72.7 199.4)">GPIO8</text>
<text x="74.5" y="199.4" transform="rotate(-90 74.5 199.4)">GPIO9</text>
<text x="76.2" y="199.8" transform="rotate(-90 76.2 199.8)">GPIO10</text>
<text x="78" y="199.8" transform="rotate(-90 78 199.8)">GPIO11</text>
<text x="79.8" y="199.8" transform="rotate(-90 79.8 199.8)">GPIO12</text>
<text x="81.6" y="199.8" transform="rotate(-90 81.6 199.8)">GPIO13</text>
<text x="83.4" y="199.8" transform="rotate(-90 83.4 199.8)">GPIO14</text>
</g>
</svg>
